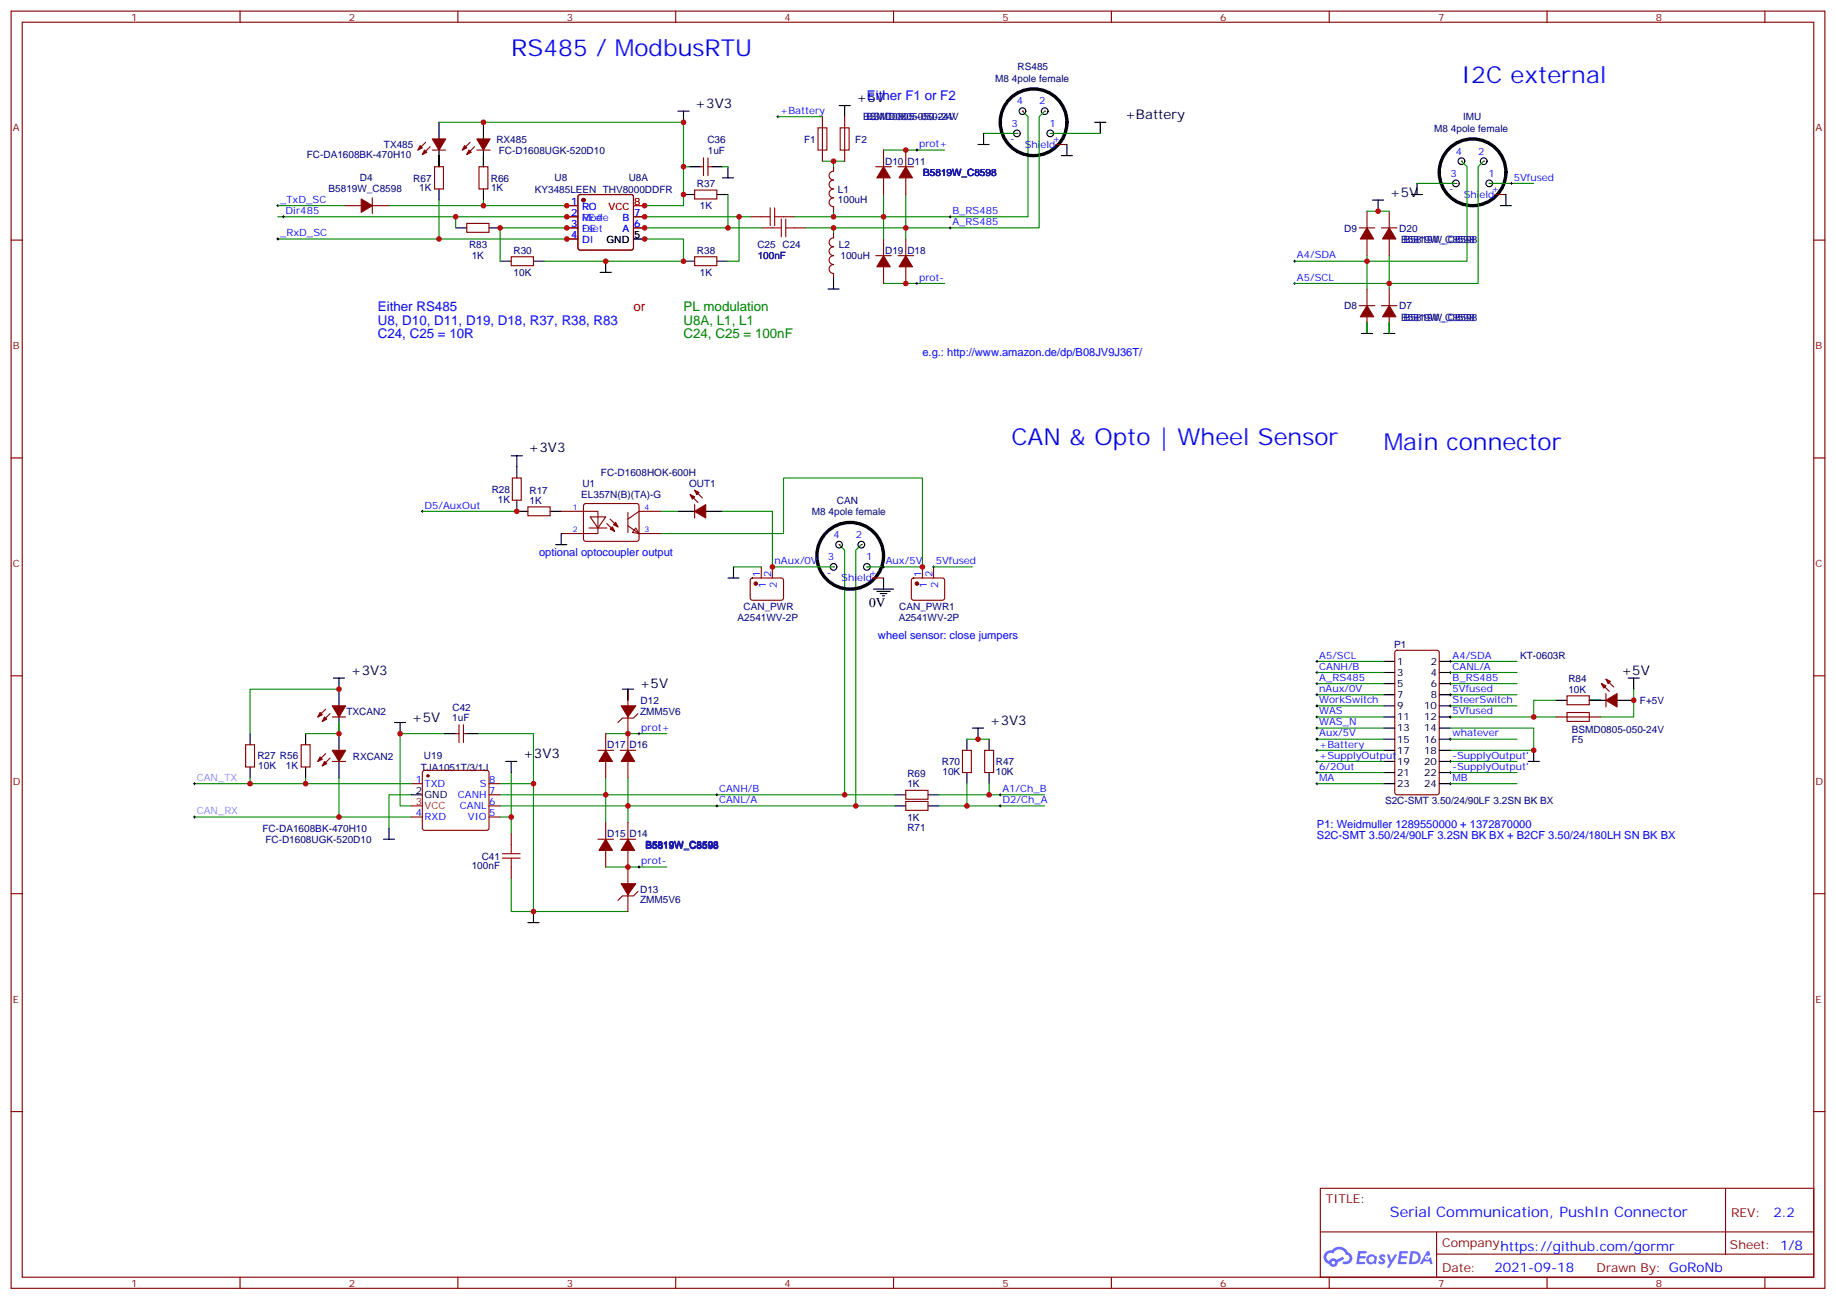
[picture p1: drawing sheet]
<svg xmlns="http://www.w3.org/2000/svg" width="583mm" height="413mm" viewBox="0 0 583 413" stroke-linecap="round" stroke-linejoin="round" font-family="sans-serif">
<g fill="none" stroke="#870000" stroke-width=".35">
<path d="M3.5 3.5h575.8v405.4h-575.8zM7.1 7.1h568.6v398.2h-568.6zM76.2 3.5v3.6M145.3 3.5v3.6M214.5 3.5v3.6M283.6 3.5v3.6M352.8 3.5v3.6M421.9 3.5v3.6M491.1 3.5v3.6M560.2 3.5v3.6M3.5 76.2h3.6M575.7 76.2h3.6"/>
<path d="M3.5 145.3h3.6M575.7 145.3h3.6M3.5 214.5h3.6M575.7 214.5h3.6M3.5 283.6h3.6M575.7 283.6h3.6M3.5 352.8h3.6M575.7 352.8h3.6M419.1 377.1h156.6v28.2h-156.6zM547.7 377.1v20.9M419.1 391h156.5M456 398h119.6"/>
<path d="M456 391v14.1M76.2 405.3v3.6M145.3 405.3v3.6M214.5 405.3v3.6M283.6 405.3v3.6M352.8 405.3v3.6M421.9 405.3v3.6M491.1 405.3v3.6M560.2 405.3v3.6"/>
</g>
<g fill="#5487ff">
<path d="M438.1 398.3a1.22 1.22 0 0 1 1.7 .3l-.4 .5a.47 .47 0 0 0-.3-.4 .47 .47 0 0 0-.5 .2l.1 .3a1.14 1.14 0 0 1 .8 1.7 1.14 1.14 0 0 1-1.9 0l-.2-.2 .5-.5 .7 .4a.29 .29 0 0 0 .3-.3 .29 .29 0 0 0-.2-.3 1.04 1.04 0 0 1-.6-1.7z"/>
<path d="M431.1 397h2.3l.4 .2-.2 .5-1.8 .1-.1 .8h1.5l.3 .4-.3 .4h-1.6l-.2 1.1h1.7l.2 .3-.2 .3-2.6 .1z"/>
<path d="M444.2 397.1l2.7 .1-.1 .5-1.8 .1-.2 .8h1.6l.3 .4-.4 .4h-1.6l-.1 1.1h1.7l.2 .3-.2 .3-2.7 .1z"/>
<path d="M453 397.1h.7l.3 1.2-.6 .3a.69 .69 0 0 0-1 .3 .69 .69 0 0 0 .4 1 .69 .69 0 0 0 .9-.7l.5-.2 .6 2.2h-.8l-.3-.9h-1.7l-.5 .9h-.8z"/>
<path d="M440.2 398.1h.8l.6 1.9 1.1-1.9h.9l-2.6 4.2h-.8l.9-1.5z"/>
<path d="M447.8 397.1l-.6 4.1h1.3a2.11 2.11 0 0 0 2.5-2.1 2.11 2.11 0 0 0-2.5-2zM448.5 397.8a1.43 1.43 0 0 1 1.6 1.6 1.43 1.43 0 0 1-2 1.1z"/>
<path d="M434.1 398.7a1.54 1.54 0 0 0-.1 2.1 1.54 1.54 0 0 0 2.1 .2l.7 .2 .3-2.3-.6-.3a1.49 1.49 0 0 0-2.4 .1zM434.3 399.7a.95 .95 0 0 1 1.9 0 .95 .95 0 0 1-1.9 0z"/>
<path d="M420.8 397.4a2.18 2.18 0 0 0 1.1 3.7 1.44 1.44 0 0 0 1.6 1 1.44 1.44 0 0 0 1.2-1.5l2-1-.5-.8-1.9 1a1.47 1.47 0 0 0-2.4 .4 1.39 1.39 0 0 1-.7-1.9 1.39 1.39 0 0 1 2-.5 2.12 2.12 0 0 1 2.2-1.3 2.12 2.12 0 0 1 1.9 1.7 1.14 1.14 0 0 1 1 1.4 1.14 1.14 0 0 1-1.6 .8 .43 .43 0 0 0-.5 .3 .43 .43 0 0 0 .4 .5 1.98 1.98 0 0 0 2.5-1.2 1.98 1.98 0 0 0-1.2-2.5 3.1 3.1 0 0 0-5.3-.7l-.9 .1zM422.7 400.7a.55 .55 0 0 1 1.1 0 .55 .55 0 0 1-1.1 0z"/>
<circle cx="453" cy="399.2" r=".26"/>
</g>
<g fill="none" stroke="#008700" stroke-width=".35">
<path d="M139.3 38.8h77.7v26.5h-12.4M324.6 35.3l1.7 1.7v31.8h-45.8M139.3 49.4v3.5M153.5 49.4v3.5M280.5 47.6h19.4M88.2 68.8h91.7M88.2 75.8h91.7M139.3 63.5v12.3M204.6 75.8h12.4v7.1M231.1 61.7v10.6M234.6 68.8v14.1h-3.5M280.5 61.7v14.1"/>
<path d="M287.5 61.7v14.1M280.5 90h19.4M266.3 172.9l1.8 1.7v77.6h-109.4M273.4 172.9l-1.8 1.7v81.2h-112.9M107.6 218.7h-28.2v14.1M199.3 218.7v3.5M107.6 229.3v3.5h-10.6M141.1 232.8h-14.1v23h3.5M151.7 232.8h17.6v15.9M192.3 232.8h19.4M61.7 259.3h68.8M61.7 248.7h68.8"/>
<path d="M97 246.9v1.8M107.6 246.9v12.4M130.5 252.2h-7v10.6M158.7 248.7h10.6v40.6M158.7 259.3h3.6M162.3 245.2v19.4M192.3 246.9v14.2M199.3 246.9v14.2M162.3 278.7v10.6h7M192.3 275.2h19.4M169.3 289.3h30"/>
</g>
<g fill="none" stroke="#870000" stroke-width=".35">
<path d="M135.1 45.2l-2.5 2.4M136.5 46.6l-2.4 2.4M137.2 47.6h4.3M137.9 52.9h2.9v7.1h-2.9zM149.2 45.2l-2.4 2.4M150.6 46.6l-2.4 2.4M151.3 47.6h4.3M152 52.9h2.9v7.1h-2.9zM222.2 52.9h1.1M223.3 50.1v5.6M224.7 50.1v5.6M224.7 52.9h1.1"/>
<path d="M179.9 65.3h3.5M179.9 68.8h3.5M179.9 72.3h3.5M179.9 75.8h3.5M183.7 61.9l.4-.2h16.3l.5 .2 .2 .5v16.3l-.3 .5-.4 .2h-16.3l-.4-.3-.3-.4v-16.3zM201.1 68.8h3.5M201.1 72.3h3.5M220.5 60.3h7v2.8h-7zM220.5 81.5h7v2.8h-7zM199.3 218.7v5.3M95.6 236.4h2.8v7h-2.8zM103.4 225.1l-2.5 2.4"/>
<path d="M103.4 239.2l-2.5 2.5M104.8 226.5l-2.5 2.5M105.5 227.5h4.2M144.6 232.8h1.1M145.7 230v5.7M147.1 230v5.7M147.1 232.8h1.1M199.3 227.5v5.3M202.5 226.5l-1.4 1.4h-3.5l-1.5 1.4M104.8 240.6l-2.5 2.5M105.5 241.7h4.2M130.5 248.7h3.6"/>
<path d="M130.5 259.3h3.6M134.3 244.7l.5-.2h19.7l.5 .2 .2 .5v17.6l-.2 .5-.5 .2h-19.7l-.5-.2-.2-.5v-17.6zM155.2 248.7h3.5M155.2 259.3h3.5M155.2 255.8h3.5M155.2 252.2h3.5M162.3 264.6v3.5M162.3 275.2v3.5M199.3 275.2v5.3M199.3 284v5.3M202.5 282.9l-1.4 1.4h-3.5l-1.5 1.4"/>
</g>
<g fill="#870000" stroke="#870000" stroke-width=".35">
<path d="M197.2 224h4.6l-2.5 3.5z"/>
<path d="M197.2 280.5h4.6l-2.5 3.5z"/>
<path d="M105.5 224h4.2l-2.1 3.5z"/>
<path d="M103 227.5l.7 .7-1.4 .8z"/>
<path d="M101.6 226.1l.7 .7-1.4 .7z"/>
<path d="M105.5 238.1h4.2l-2.1 3.6z"/>
<path d="M103 241.7l.7 .7-1.4 .7z"/>
<path d="M101.6 240.2l.7 .7-1.4 .8z"/>
<path d="M137.2 44.1h4.3l-2.2 3.5z"/>
<path d="M134.8 47.6l.7 .7-1.4 .7z"/>
<path d="M133.3 46.2l.8 .7-1.5 .7z"/>
<path d="M151.3 44.1h4.3l-2.1 3.5z"/>
<path d="M148.9 47.6l.7 .7-1.4 .7z"/>
<path d="M147.5 46.2l.7 .7-1.4 .7z"/>
<circle cx="135.8" cy="246.2" r=".35"/>
<circle cx="185.2" cy="63.5" r=".53"/>
</g>
<g fill="none" stroke="#000" stroke-width=".35">
<path d="M139.3 38.8v5.3M153.5 38.8v5.3M139.3 47.6v5.3M139.3 60v3.5M153.5 47.6v5.3M153.5 60v3.5M218.7 52.9h3.5M225.8 52.9h3.5M201.1 75.8h3.5M217 61.7h3.5M227.5 61.7h3.6M217 82.9h3.5"/>
<path d="M227.5 82.9h3.6M107.6 218.7v5.3M97 232.8v3.6M107.6 227.5v10.6M141.1 232.8h3.5M148.2 232.8h3.5M97 243.4v3.5M107.6 241.7v5.2M130.5 252.2h3.6"/>
</g>
<path d="M201.1 65.3h3.5M130.5 255.8h3.6" fill="none" stroke="#f00" stroke-width=".35"/>
<path d="M159.5 272.3h5.6M159.5 270.9h5.6M162.3 268.1v2.8M162.3 272.3v2.9" fill="none" stroke="#a10000" stroke-width=".35"/>
<path d="M89.6 68.8h.7M90 68.4v.7" fill="none" stroke="#000" stroke-width=".32"/>
<circle cx="328.1" cy="38.8" r="10.6" fill="none" stroke="#000" stroke-width="1.1"/>
<g fill="#870000">
<circle cx="333.4" cy="42.3" r=".18"/>
<circle cx="322.8" cy="42.3" r=".18"/>
<circle cx="324.6" cy="35.3" r=".18"/>
<circle cx="331.6" cy="35.3" r=".18"/>
</g>
<g fill="none" stroke="#000" stroke-width=".35">
<circle cx="324.6" cy="35.3" r="1.06"/>
<circle cx="331.6" cy="35.3" r="1.06"/>
<circle cx="322.8" cy="42.3" r="1.06"/>
<circle cx="333.4" cy="42.3" r="1.06"/>
</g>
<path d="M335.1 45.9h3.6" fill="none" stroke="#870000" stroke-width=".35"/>
<path d="M331.6 35.3l-1.8 1.7v35.3h-42.3" fill="none" stroke="#008700" stroke-width=".35"/>
<circle cx="269.9" cy="176.4" r="10.6" fill="none" stroke="#000" stroke-width="1.1"/>
<g fill="#870000">
<circle cx="275.2" cy="179.9" r=".18"/>
<circle cx="264.6" cy="179.9" r=".18"/>
<circle cx="266.3" cy="172.9" r=".18"/>
<circle cx="273.4" cy="172.9" r=".18"/>
</g>
<g fill="none" stroke="#000" stroke-width=".35">
<path d="M277.3 187h6.3M278.3 187.7h4.3M279.4 188.4h2.1M280.1 189.1h.7M280.5 183.4v3.6"/>
<circle cx="264.6" cy="179.9" r="1.06"/>
<circle cx="266.3" cy="172.9" r="1.06"/>
<circle cx="273.4" cy="172.9" r="1.06"/>
<circle cx="275.2" cy="179.9" r="1.06"/>
</g>
<path d="M276.9 183.4h3.6" fill="none" stroke="#870000" stroke-width=".35"/>
<circle cx="467.4" cy="54.7" r="10.6" fill="none" stroke="#000" stroke-width="1.1"/>
<g fill="#870000">
<circle cx="472.7" cy="58.2" r=".18"/>
<circle cx="462.1" cy="58.2" r=".18"/>
<circle cx="463.9" cy="51.2" r=".18"/>
<circle cx="471" cy="51.2" r=".18"/>
</g>
<g fill="none" stroke="#000" stroke-width=".35">
<path d="M215.2 35.3h3.5M217 35.3v3.5M266.3 33.5h3.6M268.1 33.5v3.5M347.5 38.8h3.5M349.2 38.8v3.5M229.3 56.4h3.5M231.1 52.9v3.5M310.4 45.9h3.6M312.2 42.3v3.6M336.9 49.4h3.5M338.7 45.9v3.5"/>
<path d="M449.8 58.2v3.5M144.6 72.3h3.6M155.2 72.3h3.5M201.1 75.8h3.5M435.7 63.5h3.5M437.4 63.5v3.5M448 61.7h3.6M476.2 65.3h3.6M478 61.7v3.6M158.7 82.9h3.6M169.3 82.9h3.6M190.5 86.4h3.5"/>
<path d="M192.3 82.9v3.5M262.8 91.7h3.5M264.6 88.2v3.5M432.2 105.8h3.5M433.9 102.3v3.5M439.2 105.8h3.5M441 102.3v3.5M162.3 144.6h3.5M164 158.7v3.6h3.6M164 144.6v7.1M174.6 162.3h3.6M176.4 172.9h3.5"/>
<path d="M178.2 169.3v3.6M215.2 162.3h5.3M224 162.3h5.3M232.8 179.9v3.5M231.1 183.4h3.5M105.8 215.2h3.6M107.6 215.2v3.5M197.6 218.7h3.5M199.3 218.7v3.5M439.2 209.9h3.5M439.2 213.4h3.5M439.2 217h3.5"/>
<path d="M456.8 209.9h3.6M456.8 213.4h3.6M456.8 217h3.6M516.8 215.2h3.5M518.6 215.2v3.5M79.4 232.8v3.6M125.2 229.3h3.6M127 229.3v3.5M306.9 234.6v3.5M308.7 231.1h3.5M310.4 231.1v3.5M314 234.6v3.5"/>
<path d="M439.2 220.5h3.5M439.2 224h3.5M439.2 227.5h3.5M439.2 231.1h3.5M439.2 234.6h3.5M439.2 238.1h3.5M456.8 220.5h3.6M456.8 224h3.6M456.8 227.5h3.6M456.8 231.1h3.6M456.8 234.6h3.6M456.8 238.1h3.6"/>
<path d="M486.8 238.1v3.6M493.9 222.2h3.5M504.5 222.2h5.3M513.3 222.2h5.3M79.4 243.4v3.5M160.5 241.7h3.5M162.3 241.7v3.5M284 252.2h3.5M284 255.8h3.5M294.6 252.2h3.5M294.6 255.8h3.5M306.9 245.2v3.5"/>
<path d="M314 245.2v3.5M439.2 241.7h3.5M439.2 245.2h3.5M439.2 248.7h3.5M456.8 241.7h3.6M456.8 245.2h3.6M456.8 248.7h3.6M485.1 241.7h3.5M121.7 266.3h3.5M123.5 262.8v3.5M167.6 292.8h3.5M169.3 289.3v3.5"/>
<circle cx="462.1" cy="58.2" r="1.06"/>
<circle cx="463.9" cy="51.2" r="1.06"/>
<circle cx="471" cy="51.2" r="1.06"/>
<circle cx="472.7" cy="58.2" r="1.06"/>
</g>
<g fill="none" stroke="#870000" stroke-width=".35">
<path d="M261.1 37v14.2M268.1 37v14.2M264.6 52.9v1.4a1.41 1.41 0 0 0-1.4 1.4 1.41 1.41 0 0 0 1.4 1.4 1.41 1.41 0 0 0-1.4 1.5 1.41 1.41 0 0 0 1.4 1.4 1.41 1.41 0 0 0-1.4 1.4 1.41 1.41 0 0 0 1.4 1.4 1.41 1.41 0 0 0-1.4 1.4 1.41 1.41 0 0 0 1.4 1.4v1.4M278 52.9h4.9M280.5 47.6v5.3M280.5 56.4v5.3M285 52.9h5M287.5 47.6v5.3M287.5 56.4v5.3M109.4 65.3h5.3M118.2 62.8v4.9M118.2 65.3h5.3"/>
<path d="M148.2 70.9h7v2.8h-7zM179.9 65.3h3.5M179.9 72.3h3.5M179.9 68.8h3.5M179.9 75.8h3.5M183.7 61.9l.4-.2h16.3l.5 .2 .2 .5v16.3l-.3 .5-.4 .2h-16.3l-.4-.3-.3-.4v-16.3zM201.1 72.3h3.5M201.1 68.8h3.5M238.1 68.8h3.6M241.7 72.3h3.5M248.7 68.8h3.5M252.2 72.3h3.6"/>
<path d="M264.6 74.1v1.4a1.41 1.41 0 0 0-1.4 1.4 1.41 1.41 0 0 0 1.4 1.4 1.41 1.41 0 0 0-1.4 1.4 1.41 1.41 0 0 0 1.4 1.4 1.41 1.41 0 0 0-1.4 1.5 1.41 1.41 0 0 0 1.4 1.4 1.41 1.41 0 0 0-1.4 1.4 1.41 1.41 0 0 0 1.4 1.4v1.4M280.5 75.8v5.3M287.5 75.8v5.3M431.4 72.3h5M433.9 67v5.3M433.9 75.8v5.3M438.5 72.3h4.9M441 67v5.3M441 75.8v5.3M474.5 61.7h3.5M162.3 81.5h7v2.8h-7zM278 81.1h4.9"/>
<path d="M280.5 84.7v5.3M285 81.1h5M287.5 84.7v5.3M431.4 97h5M433.9 91.7v5.3M438.5 97h4.9M441 91.7v5.3M433.9 100.5v5.3M441 100.5v5.3M162.6 151.7h2.9v7h-2.9zM219.1 157l2.4 2.5M220.5 155.6l2.5 2.4"/>
<path d="M167.6 160.9h7v2.8h-7zM178.2 162.3h11.6v7h-11.6M185.4 160l.5-.2 16.5 .1 .4 .6v10.9l-.7 .4-16.5-.1-.4-.6v-10.6zM187 167.6h5.6M187.3 164h5l-2.5 3.6zM192.6 166.2l2.5 2.4M193.7 164.7l2.4 2.5M199.3 162.6v6.4M199.3 166.9l3.5 2.4h7.1M201.8 167.6l1 1.7-2.1-.3zM209.9 162.3h-7.1l-3.5 2.4M220.5 160.2v4.2"/>
<path d="M241.7 179.9v3.5M245.2 179.9v3.5M292.8 179.9v3.5M296.3 179.9v3.5M238.4 183.7l.4-.3 9.5 .1 .4 .6-.1 6-.6 .4-9.4-.1-.5-.6v-5.7zM289.5 183.7l.5-.3 9.4 .1 .5 .6-.1 6-.6 .4-9.5-.1-.4-.6v-5.7zM443 206.6l.4-.2h12.7l.7 .4v44.7l-.4 .7h-13l-.6-.4-.1-44.7zM508.4 217l2.4 2.4M509.8 215.5l2.4 2.5M78 236.4h2.8v7h-2.8zM189.8 238.1h4.9M192.3 232.8v5.3"/>
<path d="M196.8 238.1h5M199.3 232.8v5.3M305.5 238.1h2.8v7.1h-2.8zM312.6 238.1h2.8v7.1h-2.8zM493.9 227.5h14.1M497.4 220.8h7.1v2.9h-7.1zM509.8 220.1v4.3M192.3 241.7v5.2M199.3 241.7v5.2M287.5 250.8h7.1v2.8h-7.1zM287.5 254.4h7.1v2.8h-7.1zM189.8 266.3h4.9"/>
<path d="M192.3 261.1v5.2M192.3 269.9v5.3M196.8 266.3h5M199.3 261.1v5.2M199.3 269.9v5.3"/>
</g>
<g fill="none" stroke="#008700" stroke-width=".35">
<path d="M246.9 37h14.2M217 52.9h1.7M229.3 52.9h1.8M261.1 51.2h7M264.6 51.2v1.7M312.2 42.3h10.6M333.4 42.3h15.8M449.8 58.2h12.3M463.9 51.2l1.8 1.7v30h-54.7M471 51.2l-1.8 1.7v37.1h-58.2M472.7 58.2h14.1M88.2 65.3h21.2"/>
<path d="M144.6 68.8v3.5M153.5 63.5v1.8h-30M153.5 65.3h26.4M179.9 72.3h-21.2v10.6M204.6 68.8h33.5M204.6 72.3h37.1M252.2 68.8h28.3M255.8 72.3h31.7M264.6 67v1.8M264.6 72.3v1.8M433.9 67h7.1M172.9 82.9h44.1"/>
<path d="M433.9 81.1v10.6M441 81.1v10.6M433.9 102.3v3.5M441 102.3v3.5M134.1 162.3h29.9M209.9 169.3h38.8v-17.6h44.1v28.2h-17.6M209.9 162.3h5.3M229.3 162.3h15.9v17.6h19.4M232.8 179.9h8.9M296.3 179.9h12.4M418 209.9h21.2M418 213.4h21.2"/>
<path d="M418 217h21.2M460.4 209.9h21.1M460.4 213.4h21.1M460.4 217h21.1M518.6 218.7v8.8h-10.6M306.9 234.6h7.1M418 227.5h21.2M418 234.6h21.2M418 231.1h21.2M418 238.1h21.2M418 224h21.2M418 220.5h21.2"/>
<path d="M460.4 231.1h26.4v7h-26.4M460.4 234.6h21.1M460.4 224h21.1M460.4 220.5h21.1M486.8 227.5h7.1M493.9 222.2h-7.1v5.3h-26.4M504.5 222.2h3.5M79.4 246.9v1.8M268.1 252.2h15.9M271.6 255.8h12.4M298.1 252.2h33.5M298.1 255.8h33.5"/>
<path d="M306.9 248.7v7.1M314 248.7v3.5M418 248.7h21.2M418 245.2h21.2M418 241.7h21.2M460.4 248.7h21.1M460.4 245.2h21.1M460.4 241.7h21.1"/>
</g>
<g fill="none" stroke="#000" stroke-width=".32">
<path d="M246.6 37h.7M246.9 36.7v.7M290.7 47.6h.7M291 47.3v.7M479.4 58.2h.7M479.8 57.9v.7M87.8 75.8h.7M87.8 65.3h.7M88.2 64.9v.7M88.2 75.5v.7M301.3 72.3h.7M301.3 68.8h.7"/>
<path d="M301.6 68.4v.7M301.6 72v.7M290.7 90h.7M291 89.6v.7M410.6 90h.7M410.6 82.9h.7M411 82.5v.8M411 89.6v.7M133.7 162.3h.7M134.1 161.9v.7M244.8 179.9h.7M245.2 179.6v.7"/>
<path d="M280.1 179.9h.7M280.5 179.6v.7M296 179.9h.7M296.3 179.6v.7M417.7 217h.7M417.7 213.4h.7M417.7 209.9h.7M418 209.5v.8M418 213.1v.7M418 216.6v.7M460 217h.7M460 213.4h.7"/>
<path d="M460 209.9h.7M460.4 209.5v.8M460.4 213.1v.7M460.4 216.6v.7M202.5 232.8h.7M202.8 232.5v.7M417.7 227.5h.7M417.7 234.6h.7M417.7 231.1h.7M417.7 238.1h.7M417.7 220.5h.7M417.7 224h.7"/>
<path d="M418 220.1v.7M418 223.7v.7M418 227.2v.7M418 230.7v.7M418 234.2v.7M418 237.8v.7M460 227.5h.7M460 234.6h.7M460 220.5h.7M460 224h.7M460.4 220.1v.7M460.4 223.7v.7"/>
<path d="M460.4 227.2v.7M460.4 234.2v.7M61.4 248.7h.7M61.4 259.3h.7M61.7 248.4v.7M61.7 258.9v.7M227.2 255.8h.7M227.2 252.2h.7M227.5 251.9v.7M227.5 255.4v.7M317.1 255.8h.8M317.1 252.2h.8"/>
<path d="M317.5 251.9v.7M317.5 255.4v.7M417.7 245.2h.7M417.7 248.7h.7M417.7 241.7h.7M418 241.3v.7M418 244.8v.7M418 248.4v.7M460 245.2h.7M460 248.7h.7M460 241.7h.7M460.4 241.3v.7"/>
<path d="M460.4 244.8v.7M460.4 248.4v.7M202.5 275.2h.7M202.8 274.8v.7"/>
</g>
<g fill="#870000" stroke="#870000" stroke-width=".35">
<path d="M509.8 222.2l3.5-2.1v4.3z"/>
<path d="M508.4 217l1.4 .7-.7 .7z"/>
<path d="M509.8 215.5l1.4 .8-.7 .7z"/>
<path d="M280.5 52.9l2.1 3.5h-4.3z"/>
<path d="M287.5 52.9l2.1 3.5h-4.2z"/>
<path d="M287.5 81.1l2.1 3.6h-4.2z"/>
<path d="M280.5 81.1l2.1 3.6h-4.3z"/>
<path d="M199.3 266.3l2.1 3.6h-4.2z"/>
<path d="M192.3 266.3l2.1 3.6h-4.3z"/>
<path d="M199.3 238.1l2.1 3.6h-4.2z"/>
<path d="M192.3 238.1l2.1 3.6h-4.3z"/>
<path d="M114.7 63.1l3.5 2.2-3.5 2.1z"/>
<path d="M441 97l2.1 3.5h-4.2z"/>
<path d="M433.9 97l2.1 3.5h-4.2z"/>
<path d="M220.5 162.3l3.5-2.1v4.2z"/>
<path d="M219.1 157l1.4 .7-.7 .7z"/>
<path d="M220.5 155.6l1.4 .7-.7 .7z"/>
<path d="M193.7 167.9l.7-.7 .7 1.4z"/>
<path d="M194.7 166.5l.7-.7 .7 1.4z"/>
<path d="M433.9 72.3l2.1 3.5h-4.2z"/>
<path d="M441 72.3l2.1 3.5h-4.2z"/>
<circle cx="239.9" cy="185.2" r=".53"/>
<circle cx="291" cy="185.2" r=".53"/>
<circle cx="185.2" cy="63.5" r=".53"/>
</g>
<path d="M259.6 40.6h2.9v7h-2.9zM266.7 40.6h2.8v7h-2.8zM241.7 68.8h2.8M244.5 66v5.6M245.2 72.3h2.8M245.9 68.8h2.8M245.9 66v5.6M248 69.5v5.6M249.4 72.3h2.8M249.4 69.5v5.6M497.4 226.1h7.1v2.9h-7.1z" fill="none" stroke="#a10000" stroke-width=".35"/>
<path d="M201.1 65.3h3.5" fill="none" stroke="#f00" stroke-width=".35"/>
<g fill="#c00">
<circle cx="169.3" cy="248.7" r=".88"/>
<circle cx="169.3" cy="289.3" r=".88"/>
<circle cx="127" cy="232.8" r=".88"/>
<circle cx="199.3" cy="275.2" r=".88"/>
<circle cx="199.3" cy="255.8" r=".88"/>
<circle cx="192.3" cy="252.2" r=".88"/>
<circle cx="107.6" cy="232.8" r=".88"/>
<circle cx="162.3" cy="259.3" r=".88"/>
<circle cx="234.6" cy="68.8" r=".88"/>
<circle cx="231.1" cy="72.3" r=".88"/>
<circle cx="139.3" cy="75.8" r=".88"/>
<circle cx="217" cy="61.7" r=".88"/>
<circle cx="287.5" cy="90" r=".88"/>
<circle cx="280.5" cy="68.8" r=".88"/>
<circle cx="287.5" cy="72.3" r=".88"/>
<circle cx="153.5" cy="65.3" r=".88"/>
<circle cx="486.8" cy="227.5" r=".88"/>
<circle cx="518.6" cy="222.2" r=".88"/>
<circle cx="287.5" cy="47.6" r=".88"/>
<circle cx="107.6" cy="259.3" r=".88"/>
<circle cx="79.4" cy="248.7" r=".88"/>
<circle cx="97" cy="248.7" r=".88"/>
<circle cx="433.9" cy="82.9" r=".88"/>
<circle cx="441" cy="90" r=".88"/>
<circle cx="486.8" cy="238.1" r=".88"/>
<circle cx="268.1" cy="252.2" r=".88"/>
<circle cx="271.6" cy="255.8" r=".88"/>
<circle cx="437.4" cy="67" r=".88"/>
<circle cx="217" cy="38.8" r=".88"/>
<circle cx="107.6" cy="218.7" r=".88"/>
<circle cx="245.2" cy="179.9" r=".88"/>
<circle cx="292.8" cy="179.9" r=".88"/>
<circle cx="158.8" cy="72.3" r=".88"/>
<circle cx="144.6" cy="68.8" r=".88"/>
<circle cx="217" cy="82.9" r=".88"/>
<circle cx="264.6" cy="68.8" r=".88"/>
<circle cx="264.6" cy="72.3" r=".88"/>
<circle cx="153.5" cy="38.8" r=".88"/>
<circle cx="192.3" cy="82.9" r=".88"/>
<circle cx="217" cy="52.9" r=".88"/>
<circle cx="179.9" cy="65.3" r=".88"/>
<circle cx="179.9" cy="68.8" r=".88"/>
<circle cx="179.9" cy="72.3" r=".88"/>
<circle cx="179.9" cy="75.8" r=".88"/>
<circle cx="204.6" cy="75.8" r=".88"/>
<circle cx="204.6" cy="72.3" r=".88"/>
<circle cx="204.6" cy="68.8" r=".88"/>
<circle cx="204.6" cy="65.3" r=".88"/>
<circle cx="199.3" cy="232.8" r=".88"/>
<circle cx="264.6" cy="51.2" r=".88"/>
<circle cx="310.4" cy="234.6" r=".88"/>
<circle cx="306.9" cy="255.8" r=".88"/>
<circle cx="314" cy="252.2" r=".88"/>
<circle cx="164" cy="162.3" r=".88"/>
</g>
<g font-size="7.4" fill="#00f">
<text x="162.3" y="17.6">RS485 / ModbusRTU</text>
<text x="463.9" y="26.5">I2C external</text>
<text x="321" y="141.1">CAN &amp; Opto | Wheel Sensor</text>
<text x="439.2" y="142.9">Main connector</text>
</g>
<text font-size="4.6" fill="#00f" x="441.2" y="386.1">Serial Communication, PushIn Connector</text>
<g font-size="4.2">
<text x="220.7" y="34.2">+3V3</text>
<text x="271.9" y="32.5">+5V</text>
<text x="357.1" y="37.7">+Battery</text>
<text x="441.2" y="62.4">+5V</text>
<text x="167.8" y="143.6">+3V3</text>
<text x="275.9" y="192.6">0V</text>
<text x="111.3" y="214.1">+3V3</text>
<text x="514.7" y="214.1">+5V</text>
<text x="203.1" y="218.4">+5V</text>
<text x="130.8" y="229">+5V</text>
<text x="314.2" y="230">+3V3</text>
<text x="166" y="240.6">+3V3</text>
</g>
<g font-size="4.2" fill="#00f">
<text x="275.2" y="31.8">Either F1 or F2</text>
<text x="119.9" y="98.8">Either RS485</text>
<text x="119.9" y="103">U8, D10, D11, D19, D18, R37, R38, R83</text>
<text x="119.9" y="107.2">C24, C25 = 10R</text>
<text x="562.9" y="386.4">2.2</text>
<text x="474.4" y="403.7">2021-09-18</text>
</g>
<text font-size="4.2" fill="#f00" x="201.1" y="98.8">or</text>
<g font-size="4.2" fill="#060">
<text x="217" y="98.8">PL modulation</text>
<text x="217" y="103">U8A, L1, L1</text>
<text x="217" y="107.2">C24, C25 = 100nF</text>
</g>
<g font-size="3.9" fill="#800">
<text x="420.9" y="381.7">TITLE:</text>
<text x="549.5" y="386.4">REV:</text>
<text x="457.8" y="395.9">Company:https://github.com/gormr</text>
<text x="549.1" y="396.5">Sheet: 1/8</text>
<text x="457.8" y="403.6">Date:</text>
<text x="506.8" y="403.7">Drawn By: GoRoNb</text>
</g>
<g font-size="3.5" fill="#00f">
<text x="292.8" y="112.9">e.g.: http://www.amazon.de/dp/B08JV9J36T/</text>
<text x="171.1" y="176.4">optional optocoupler output</text>
<text x="278.7" y="202.8">wheel sensor: close jumpers</text>
<text x="418" y="262.8">P1: Weidmuller 1289550000 + 1372870000</text>
<text x="418" y="266.3">S2C-SMT 3.50/24/90LF 3.2SN BK BX + B2CF 3.50/24/180LH SN BK BX</text>
</g>
<g font-size="3.2" fill="#800">
<text x="41.6" y="6.5">1</text>
<text x="110.8" y="6.5">2</text>
<text x="179.9" y="6.5">3</text>
<text x="249.1" y="6.5">4</text>
<text x="318.2" y="6.5">5</text>
<text x="387.3" y="6.5">6</text>
<text x="456.5" y="6.5">7</text>
<text x="525.6" y="6.5">8</text>
<text x="4.1" y="41.6">A</text>
<text x="576.3" y="41.6">A</text>
<text x="4.1" y="110.8">B</text>
<text x="576.3" y="110.8">B</text>
<text x="4.1" y="179.9">C</text>
<text x="576.3" y="179.9">C</text>
<text x="4.1" y="249.1">D</text>
<text x="576.3" y="249.1">D</text>
<text x="4.1" y="318.2">E</text>
<text x="576.3" y="318.2">E</text>
<text x="41.6" y="408.3">1</text>
<text x="110.8" y="408.3">2</text>
<text x="179.9" y="408.3">3</text>
<text x="249.1" y="408.3">4</text>
<text x="318.2" y="408.3">5</text>
<text x="387.3" y="408.3">6</text>
<text x="456.5" y="408.3">7</text>
<text x="525.6" y="408.3">8</text>
</g>
<g font-size="3.2" fill="#000080">
<text x="323" y="22.3">RS485</text>
<text x="315.9" y="25.9">M8 4pole female</text>
<text x="275.1" y="38.2">BSMD0805-050-24V</text>
<text x="455.3" y="41.7">M8 4pole female</text>
<text x="464.4" y="38.2">IMU</text>
<text x="121.9" y="47">TX485</text>
<text x="157.6" y="45.2">RX485</text>
<text x="224.5" y="45.3">C36</text>
<text x="255.2" y="45.2">F1</text>
<text x="271.5" y="45.3">F2</text>
<text x="97.4" y="50.2">FC-DA1608BK-470H10</text>
<text x="158.3" y="48.8">FC-D1608UGK-520D10</text>
<text x="224.7" y="48.8">1uF</text>
<text x="281" y="52.3">D10</text>
<text x="288" y="52.3">D11</text>
<text x="114.3" y="57.6">D4</text>
<text x="131.2" y="57.6">R67</text>
<text x="155.8" y="57.6">R66</text>
<text x="176" y="57.6">U8</text>
<text x="199.6" y="57.6">U8A</text>
<text x="221.2" y="59.3">R37</text>
<text x="293.1" y="55.8">B5819W_C8598</text>
<text x="104.3" y="61">B5819W_C8598</text>
<text x="133.1" y="60.7">1K</text>
<text x="155.9" y="60.7">1K</text>
<text x="169.8" y="61.1">KY3485LEEN THV8000DDFR</text>
<text x="266" y="64.3">100uH</text>
<text x="266" y="61.1">L1</text>
<text x="222.1" y="66.4">1K</text>
<text x="426.7" y="73.5">D9</text>
<text x="444.2" y="73.5">D20</text>
<text x="445.6" y="77">B5819W_C8598</text>
<text x="148.9" y="78.8">R83</text>
<text x="149.8" y="82.3">1K</text>
<text x="163" y="80.5">R30</text>
<text x="221.2" y="80.5">R38</text>
<text x="240.4" y="78.8">C25 C24</text>
<text x="240.5" y="82.3">100nF</text>
<text x="266.3" y="78.8">L2</text>
<text x="266.8" y="82.3">100uH</text>
<text x="281" y="80.5">D19</text>
<text x="288" y="80.5">D18</text>
<text x="163" y="87.5">10K</text>
<text x="222.1" y="87.6">1K</text>
<text x="426.7" y="98.2">D8</text>
<text x="444.2" y="98.2">D7</text>
<text x="444.8" y="101.7">B5819W_C8598</text>
<text x="184.9" y="154.6">U1</text>
<text x="190.7" y="151.1">FC-D1608HOK-600H</text>
<text x="218.8" y="154.6">OUT1</text>
<text x="156.1" y="156.4">R28</text>
<text x="158" y="159.5">1K</text>
<text x="168.1" y="159.8">1K</text>
<text x="168.1" y="156.7">R17</text>
<text x="184.5" y="158.1">EL357N(B)(TA)-G</text>
<text x="265.7" y="159.9">CAN</text>
<text x="257.7" y="163.5">M8 4pole female</text>
<text x="234.1" y="197">A2541WV-2P</text>
<text x="236.1" y="193.4">CAN_PWR</text>
<text x="285.3" y="197">A2541WV-2P</text>
<text x="285.4" y="193.4">CAN_PWR1</text>
<text x="442.5" y="205.8">P1</text>
<text x="482.5" y="209.3">KT-0603R</text>
<text x="497.8" y="219.8">10K</text>
<text x="497.8" y="216.6">R84</text>
<text x="110" y="227">TXCAN2</text>
<text x="143.6" y="225.8">C42</text>
<text x="203.2" y="226.9">ZMM5V6</text>
<text x="203.4" y="223.4">D12</text>
<text x="520.5" y="223.4">F+5V</text>
<text x="143.5" y="229">1uF</text>
<text x="498.9" y="232.5">BSMD0805-050-24V</text>
<text x="192.8" y="237.5">D17</text>
<text x="199.8" y="237.5">D16</text>
<text x="498.9" y="235.7">F5</text>
<text x="81.7" y="241">R27 R56</text>
<text x="82" y="244.2">10K</text>
<text x="90.7" y="244.2">1K</text>
<text x="112" y="241.1">RXCAN2</text>
<text x="133.5" y="244.5">TJA1051T/3/1J</text>
<text x="134.6" y="241">U19</text>
<text x="299" y="242.8">R70</text>
<text x="299.2" y="246">10K</text>
<text x="316.1" y="246">10K</text>
<text x="316.1" y="242.8">R47</text>
<text x="288" y="249.8">1K</text>
<text x="288" y="246.6">R69</text>
<text x="439.6" y="255.2">S2C-SMT 3.50/24/90LF 3.2SN BK BX</text>
<text x="83.3" y="263.9">FC-DA1608BK-470H10</text>
<text x="288" y="260.7">1K</text>
<text x="288" y="263.8">R71</text>
<text x="84.2" y="267.5">FC-D1608UGK-520D10</text>
<text x="192.8" y="265.7">D15</text>
<text x="199.8" y="265.7">D14</text>
<text x="204.9" y="269.2">B5819W_C8598</text>
<text x="149.8" y="275.9">100nF</text>
<text x="152.9" y="272.8">C41</text>
<text x="203.2" y="286.5">ZMM5V6</text>
<text x="203.2" y="283.3">D13</text>
</g>
<g font-size="3.2" fill="#00f">
<text x="322.8" y="33.2">4</text>
<text x="329.8" y="33.2">2</text>
<text x="247.6" y="36.2">+Battery</text>
<text x="321" y="40.2">3</text>
<text x="333.1" y="40.2">1</text>
<text x="291.7" y="46.7">prot+</text>
<text x="320.6" y="45.2">-</text>
<text x="325.3" y="46.9">Shield</text>
<text x="334.1" y="45.2">+</text>
<text x="462.1" y="49">4</text>
<text x="469.2" y="49">2</text>
<text x="460.4" y="56.1">3</text>
<text x="472.5" y="56.1">1</text>
<text x="480.5" y="57.3">5Vfused</text>
<text x="88.9" y="64.4">_TxD_SC</text>
<text x="181.3" y="64.9">1</text>
<text x="460" y="61">-</text>
<text x="464.6" y="62.8">Shield</text>
<text x="473.4" y="61">+</text>
<text x="90.7" y="67.9">Dir485</text>
<text x="181.3" y="68.4">2</text>
<text x="181.3" y="72">3</text>
<text x="184.7" y="66.7">RO</text>
<text x="184.7" y="70.2">RE#</text>
<text x="184.7" y="70.2">Mode</text>
<text x="197.6" y="70.2">B</text>
<text x="201.3" y="72">6</text>
<text x="201.3" y="68.4">7</text>
<text x="302.3" y="71.4">A_RS485</text>
<text x="302.3" y="67.9">B_RS485</text>
<text x="88.9" y="75">_RxD_SC</text>
<text x="181.3" y="75.5">4</text>
<text x="184.7" y="73.7">DE</text>
<text x="184.7" y="77.3">DI</text>
<text x="184.7" y="73.7">Fset</text>
<text x="184.7" y="77.3">D</text>
<text x="197.6" y="73.7">A</text>
<text x="411.7" y="82">A4/SDA</text>
<text x="291.7" y="89.1">prot-</text>
<text x="411.7" y="89.1">A5/SCL</text>
<text x="134.8" y="161.4">D5/AuxOut</text>
<text x="264.6" y="170.7">4</text>
<text x="271.6" y="170.7">2</text>
<text x="245.9" y="179">nAux/0V</text>
<text x="262.8" y="177.8">3</text>
<text x="274.9" y="177.8">1</text>
<text x="281.2" y="179">Aux/5V</text>
<text x="297" y="179">5Vfused</text>
<text x="241.3" y="183.3" transform="rotate(-90 241.3 183.3)">1</text>
<text x="244.8" y="183.3" transform="rotate(-90 244.8 183.3)">2</text>
<text x="262.4" y="182.7">-</text>
<text x="267.1" y="184.5">Shield</text>
<text x="275.9" y="182.7">+</text>
<text x="292.5" y="183.3" transform="rotate(-90 292.5 183.3)">1</text>
<text x="296" y="183.3" transform="rotate(-90 296 183.3)">2</text>
<text x="243.1" y="186.8" transform="rotate(-90 243.1 186.8)">1</text>
<text x="246.6" y="186.8" transform="rotate(-90 246.6 186.8)">2</text>
<text x="294.2" y="186.8" transform="rotate(-90 294.2 186.8)">1</text>
<text x="297.7" y="186.8" transform="rotate(-90 297.7 186.8)">2</text>
<text x="418.7" y="209">A5/SCL</text>
<text x="461.1" y="209">A4/SDA</text>
<text x="418.7" y="212.5">CANH/B</text>
<text x="461.1" y="212.5">CANL/A</text>
<text x="418.7" y="216.1">A_RS485</text>
<text x="418.7" y="219.6">nAux/0V</text>
<text x="461.1" y="216.1">B_RS485</text>
<text x="461.1" y="219.6">5Vfused</text>
<text x="418.7" y="226.7">WAS</text>
<text x="418.7" y="223.1">WorkSwitch</text>
<text x="461.1" y="226.7">5Vfused</text>
<text x="461.1" y="223.1">SteerSwitch</text>
<text x="203.6" y="232">prot+</text>
<text x="418.7" y="230.2">WAS_N</text>
<text x="418.7" y="233.7">Aux/5V</text>
<text x="461.1" y="233.7">whatever</text>
<text x="418.7" y="237.2">+Battery</text>
<text x="418.7" y="240.8">+SupplyOutput</text>
<text x="418.7" y="244.3">6/2Out</text>
<text x="461.1" y="244.3">-SupplyOutput'</text>
<text x="461.1" y="240.8">-SupplyOutput'</text>
<text x="132" y="248.4">1</text>
<text x="134.8" y="249.8">TXD</text>
<text x="152.3" y="249.8">S</text>
<text x="155.2" y="251.9">7</text>
<text x="155.2" y="248.4">8</text>
<text x="228.3" y="251.4">CANH/B</text>
<text x="318.2" y="251.4">A1/Ch_B</text>
<text x="418.7" y="247.8">MA</text>
<text x="461.1" y="247.8">MB</text>
<text x="145.4" y="253.3">CANH</text>
<text x="146" y="256.8">CANL</text>
<text x="155.2" y="255.4">6</text>
<text x="228.2" y="254.9">CANL/A</text>
<text x="318.2" y="254.9">D2/Ch_A</text>
<text x="132" y="258.9">4</text>
<text x="134.8" y="260.3">RXD</text>
<text x="148.5" y="260.3">VIO</text>
<text x="155.2" y="258.9">5</text>
<text x="203.6" y="274.3">prot-</text>
</g>
<g font-size="3.2" fill="#f00">
<text x="201.3" y="64.9">8</text>
<text x="193.2" y="66.7">VCC</text>
<text x="132" y="255.4">3</text>
<text x="134.8" y="256.8">VCC</text>
</g>
<g font-size="3.2">
<text x="192.5" y="77.3">GND</text>
<text x="201.3" y="75.5">5</text>
<text x="443.4" y="211">1</text>
<text x="443.4" y="214.5">3</text>
<text x="454.1" y="211">2</text>
<text x="454.1" y="214.5">4</text>
<text x="443.4" y="218">5</text>
<text x="443.4" y="221.5">7</text>
<text x="454.1" y="218">6</text>
<text x="454.1" y="221.5">8</text>
<text x="443.4" y="225.1">9</text>
<text x="452.1" y="225.1">10</text>
<text x="443.4" y="228.6">11</text>
<text x="443.4" y="232.1">13</text>
<text x="452.1" y="228.6">12</text>
<text x="452.1" y="232.1">14</text>
<text x="443.4" y="235.7">15</text>
<text x="443.4" y="239.2">17</text>
<text x="452.1" y="235.7">16</text>
<text x="452.1" y="239.2">18</text>
<text x="443.4" y="242.7">19</text>
<text x="452.1" y="242.7">20</text>
<text x="132" y="251.9">2</text>
<text x="443.4" y="246.2">21</text>
<text x="443.4" y="249.8">23</text>
<text x="452.1" y="246.2">22</text>
<text x="452.1" y="249.8">24</text>
<text x="134.8" y="253.3">GND</text>
</g>
<g font-size="3.2" fill="#8080ff">
<text x="62.4" y="247.8">CAN_TX</text>
<text x="62.4" y="258.4">CAN_RX</text>
</g>
<g font-size="2.5" fill="#00f">
<text x="181.9" y="161.9">1</text>
<text x="204.6" y="161.9">4</text>
<text x="181.9" y="169">2</text>
<text x="204.6" y="169">3</text>
</g>
</svg>
